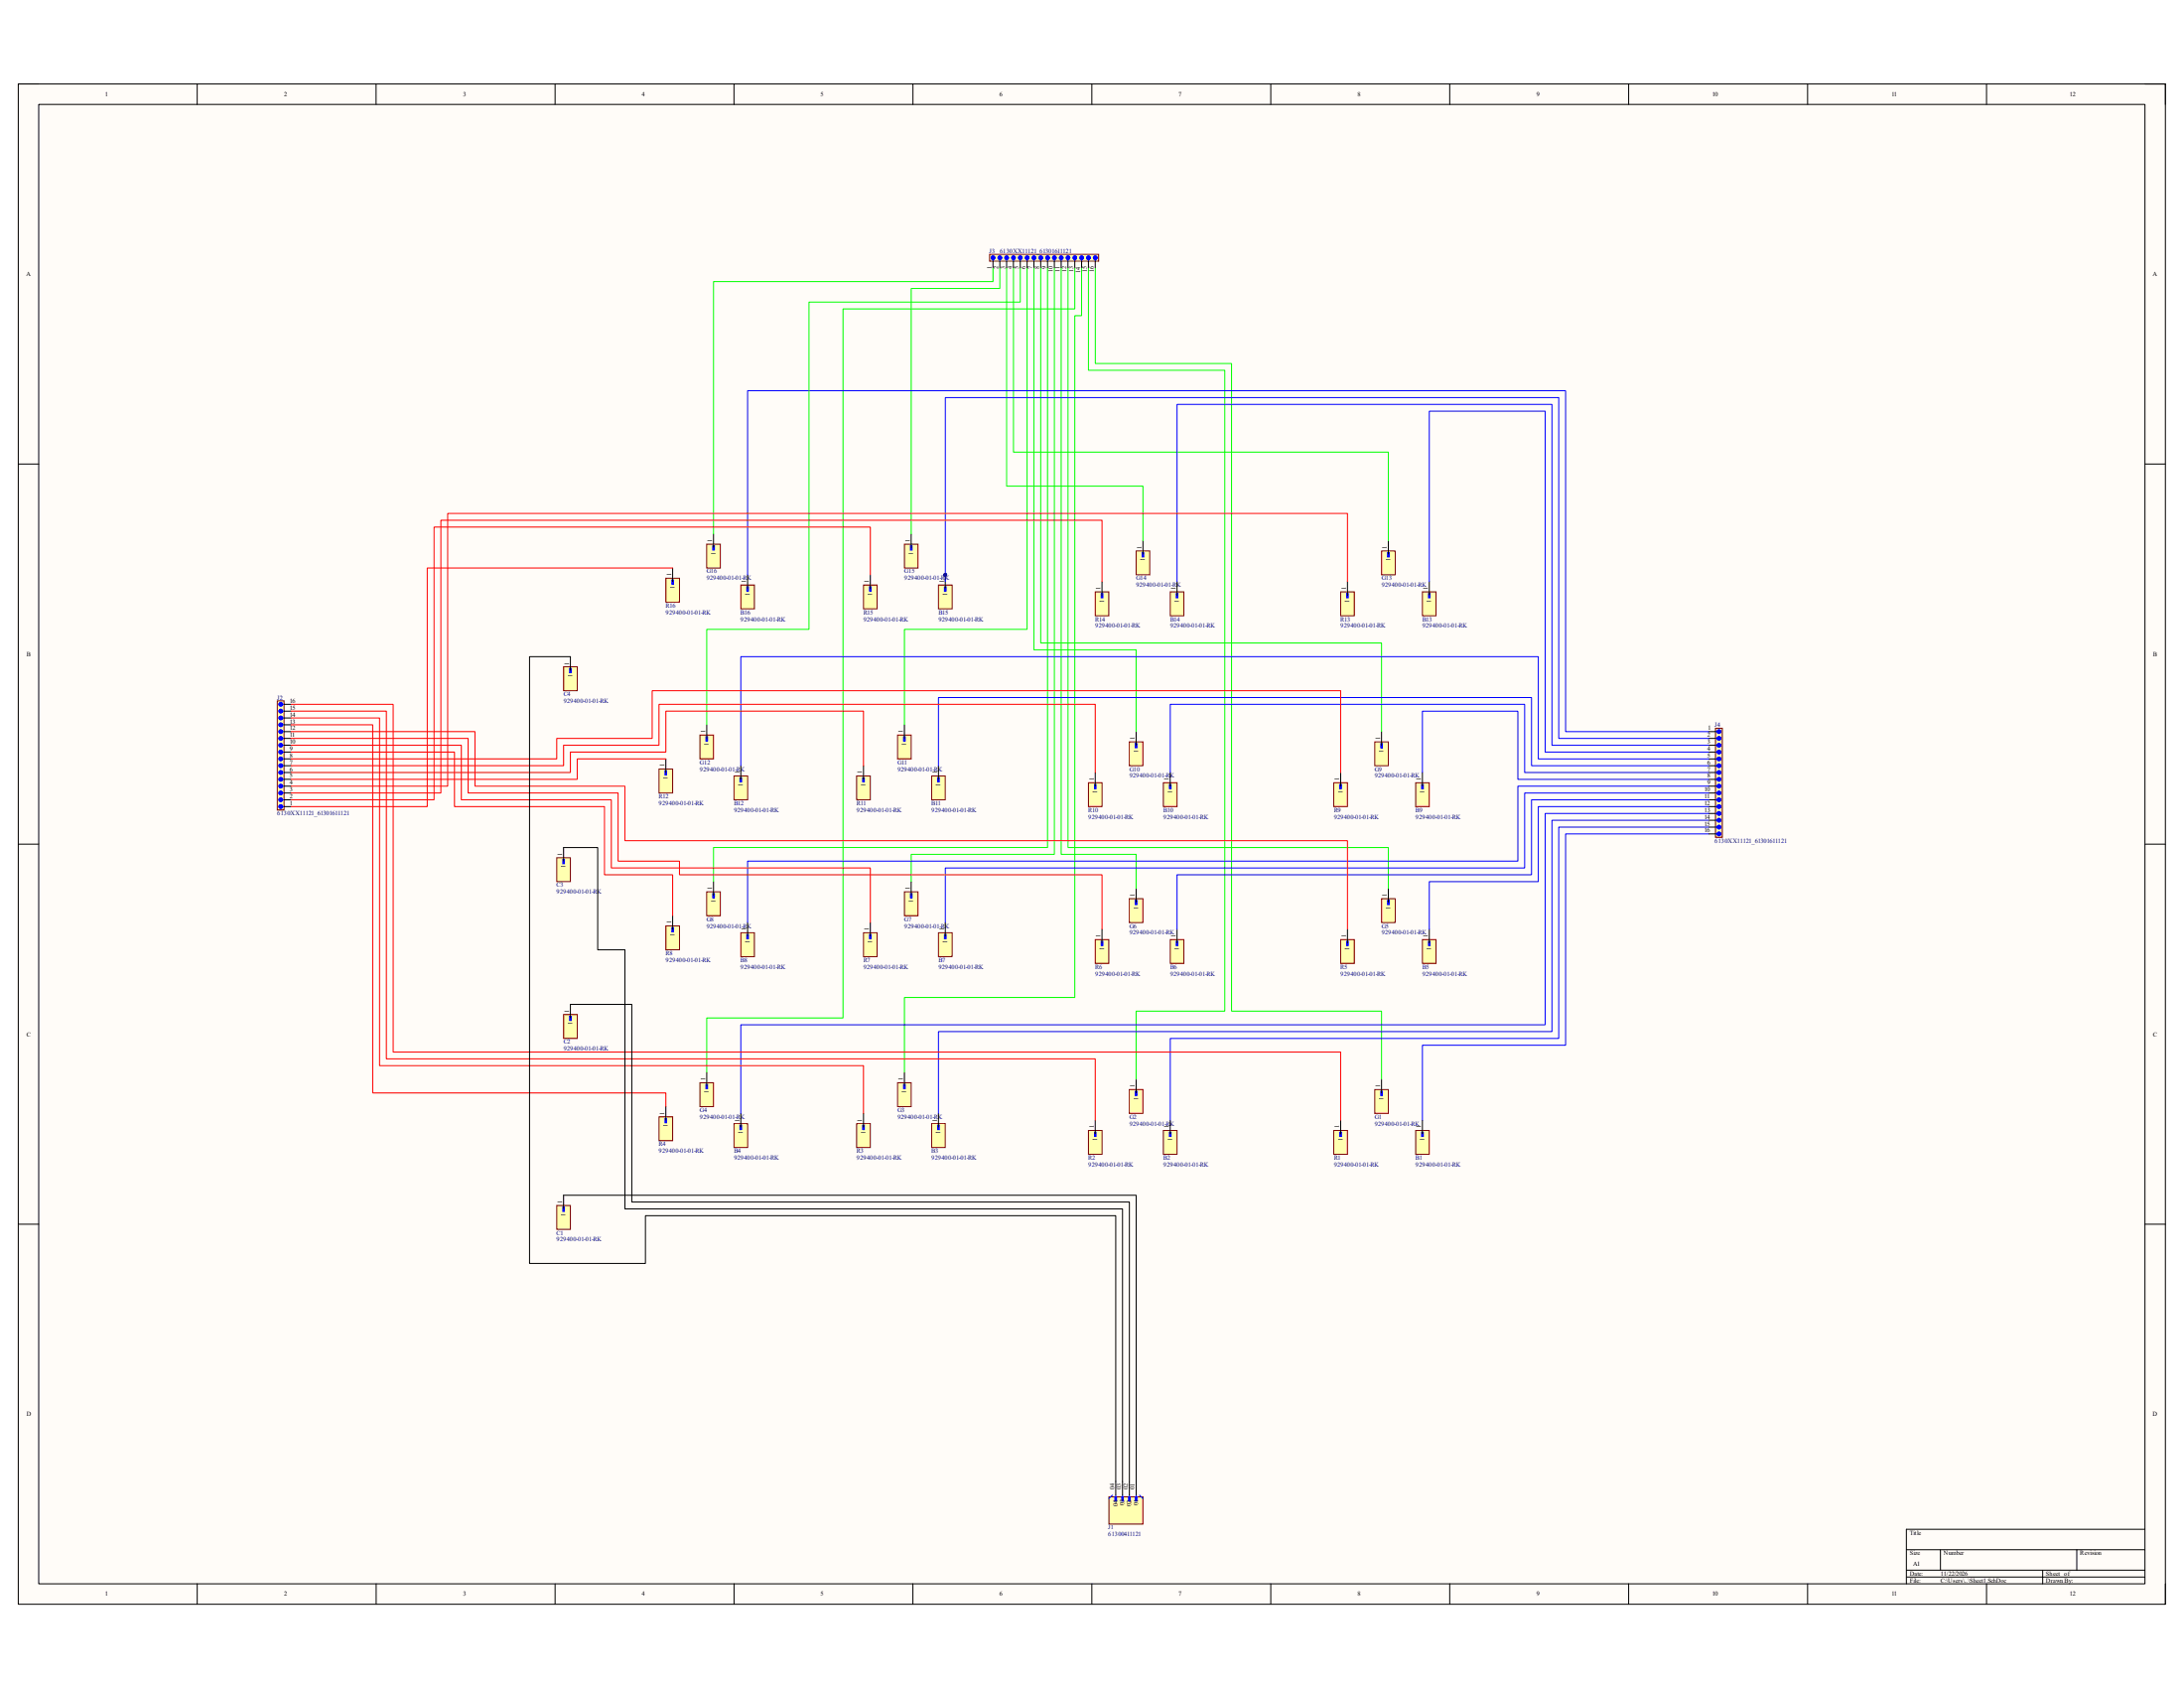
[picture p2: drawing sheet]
<svg xmlns="http://www.w3.org/2000/svg" width="279mm" height="216mm" viewBox="0 0 279 216" stroke-linecap="round" stroke-linejoin="round" font-family="sans-serif">
<path d="M2.3 10.7h274.7v194.5h-274.7z" fill-rule="evenodd" fill="#fffcf8"/>
<path d="M2.3 10.7h274.7v194.5h-274.7z" fill="none" stroke="#000" stroke-width=".13"/>
<path d="M5 13.4h269.4v189.2h-269.4z" fill-rule="evenodd" fill="#fffcf8"/>
<g fill="none" stroke="#000" stroke-width=".13">
<path d="M2.3 10.7h2.7M5 13.4h269.4v189.2h-269.4zM25.2 10.7v2.7M48.1 10.7v2.7M71 10.7v2.7M93.9 10.7v2.7M116.8 10.7v2.7M139.7 10.7v2.7M162.6 10.7v2.7M185.5 10.7v2.7M208.4 10.7v2.7M231.2 10.7v2.7"/>
<path d="M254.1 10.7v2.7M274.4 10.7h2.6v2.7M2.3 59.3h2.7M274.4 59.4h2.6M2.3 108h2.7M274.4 108h2.6M2.3 156.6h2.7M274.4 156.6h2.6M243.9 198.2h30.5M248.2 198.2v2.6M265.7 198.2v2.6M274.4 195.6h-30.5v7"/>
<path d="M25.2 202.6v2.6M48.1 202.6v2.6M71 202.6v2.6M93.9 202.6v2.6M116.8 202.6v2.6M139.7 202.6v2.6M162.6 202.6v2.6M185.5 202.6v2.6M208.4 202.6v2.6M231.2 202.6v2.6M243.9 200.8h30.5M243.9 201.7h30.5"/>
<path d="M254.1 202.6v2.6M261.3 200.8v1.8M277 202.6v2.6"/>
</g>
<path d="M85.2 74h1.7v3h-1.7z" fill-rule="evenodd" fill="#ffffb0"/>
<path d="M85.2 74h1.7v3h-1.7z" fill="none" stroke="#800000" stroke-width=".13"/>
<path d="M85.9 74.2h.3v.5h-.3z" fill-rule="evenodd" fill="#00f"/>
<path d="M85.9 74.2h.3v.5h-.3z" fill="none" stroke="#00f" stroke-width=".13"/>
<path d="M86.1 72.6v1.8" fill="none" stroke="#000" stroke-width=".13"/>
<path d="M90.4 69.6h1.8v3h-1.8z" fill-rule="evenodd" fill="#ffffb0"/>
<path d="M90.4 69.6h1.8v3h-1.8z" fill="none" stroke="#800000" stroke-width=".13"/>
<path d="M91.2 69.8h.2v.6h-.2z" fill-rule="evenodd" fill="#00f"/>
<path d="M91.2 69.8h.2v.6h-.2z" fill="none" stroke="#00f" stroke-width=".13"/>
<path d="M91.3 68.3v1.7" fill="none" stroke="#000" stroke-width=".13"/>
<path d="M94.8 74.8h1.7v3.1h-1.7z" fill-rule="evenodd" fill="#ffffb0"/>
<path d="M94.8 74.8h1.7v3.1h-1.7z" fill="none" stroke="#800000" stroke-width=".13"/>
<path d="M95.5 75h.3v.6h-.3z" fill-rule="evenodd" fill="#00f"/>
<path d="M95.5 75h.3v.6h-.3z" fill="none" stroke="#00f" stroke-width=".13"/>
<path d="M95.6 73.5v1.8" fill="none" stroke="#000" stroke-width=".13"/>
<path d="M110.5 74.8h1.7v3.1h-1.7z" fill-rule="evenodd" fill="#ffffb0"/>
<path d="M110.5 74.8h1.7v3.1h-1.7z" fill="none" stroke="#800000" stroke-width=".13"/>
<path d="M111.2 75h.2v.6h-.2z" fill-rule="evenodd" fill="#00f"/>
<path d="M111.2 75h.2v.6h-.2z" fill="none" stroke="#00f" stroke-width=".13"/>
<path d="M111.3 73.5v1.8" fill="none" stroke="#000" stroke-width=".13"/>
<path d="M115.7 69.6h1.7v3h-1.7z" fill-rule="evenodd" fill="#ffffb0"/>
<path d="M115.7 69.6h1.7v3h-1.7z" fill="none" stroke="#800000" stroke-width=".13"/>
<path d="M116.5 69.8h.2v.6h-.2z" fill-rule="evenodd" fill="#00f"/>
<path d="M116.5 69.8h.2v.6h-.2z" fill="none" stroke="#00f" stroke-width=".13"/>
<path d="M116.6 68.3v1.7" fill="none" stroke="#000" stroke-width=".13"/>
<path d="M120.8 73.4h.3v.2h-.3z" fill-rule="evenodd" fill="#000080"/>
<path d="M120.8 73.4h.3v.2h-.3z" fill="none" stroke="#000080" stroke-width=".13"/>
<path d="M120.1 74.8h1.7v3.1h-1.7z" fill-rule="evenodd" fill="#ffffb0"/>
<path d="M120.1 74.8h1.7v3.1h-1.7z" fill="none" stroke="#800000" stroke-width=".13"/>
<path d="M120.8 75h.2v.6h-.2z" fill-rule="evenodd" fill="#00f"/>
<path d="M120.8 75h.2v.6h-.2z" fill="none" stroke="#00f" stroke-width=".13"/>
<path d="M120.9 73.5v1.8" fill="none" stroke="#000" stroke-width=".13"/>
<path d="M120.8 73.4h.3v.2h-.3z" fill-rule="evenodd" fill="#000080"/>
<path d="M120.8 73.4h.3v.2h-.3z" fill="none" stroke="#000080" stroke-width=".13"/>
<path d="M140.1 75.7h1.8v3.1h-1.8z" fill-rule="evenodd" fill="#ffffb0"/>
<path d="M140.1 75.7h1.8v3.1h-1.8z" fill="none" stroke="#800000" stroke-width=".13"/>
<path d="M140.9 75.9h.2v.6h-.2z" fill-rule="evenodd" fill="#00f"/>
<path d="M140.9 75.9h.2v.6h-.2z" fill="none" stroke="#00f" stroke-width=".13"/>
<path d="M141 74.4v1.7" fill="none" stroke="#000" stroke-width=".13"/>
<path d="M145.3 70.5h1.8v3h-1.8z" fill-rule="evenodd" fill="#ffffb0"/>
<path d="M145.3 70.5h1.8v3h-1.8z" fill="none" stroke="#800000" stroke-width=".13"/>
<path d="M146.1 70.7h.2v.5h-.2z" fill-rule="evenodd" fill="#00f"/>
<path d="M146.1 70.7h.2v.5h-.2z" fill="none" stroke="#00f" stroke-width=".13"/>
<path d="M146.2 69.2v1.7" fill="none" stroke="#000" stroke-width=".13"/>
<path d="M149.7 75.7h1.8v3.1h-1.8z" fill-rule="evenodd" fill="#ffffb0"/>
<path d="M149.7 75.7h1.8v3.1h-1.8z" fill="none" stroke="#800000" stroke-width=".13"/>
<path d="M150.5 75.9h.2v.6h-.2z" fill-rule="evenodd" fill="#00f"/>
<path d="M150.5 75.9h.2v.6h-.2z" fill="none" stroke="#00f" stroke-width=".13"/>
<path d="M150.6 74.4v1.7" fill="none" stroke="#000" stroke-width=".13"/>
<path d="M171.5 75.7h1.8v3.1h-1.8z" fill-rule="evenodd" fill="#ffffb0"/>
<path d="M171.5 75.7h1.8v3.1h-1.8z" fill="none" stroke="#800000" stroke-width=".13"/>
<path d="M172.3 75.9h.2v.6h-.2z" fill-rule="evenodd" fill="#00f"/>
<path d="M172.3 75.9h.2v.6h-.2z" fill="none" stroke="#00f" stroke-width=".13"/>
<path d="M172.4 74.4v1.7" fill="none" stroke="#000" stroke-width=".13"/>
<path d="M176.7 70.5h1.8v3h-1.8z" fill-rule="evenodd" fill="#ffffb0"/>
<path d="M176.7 70.5h1.8v3h-1.8z" fill="none" stroke="#800000" stroke-width=".13"/>
<path d="M177.5 70.7h.2v.5h-.2z" fill-rule="evenodd" fill="#00f"/>
<path d="M177.5 70.7h.2v.5h-.2z" fill="none" stroke="#00f" stroke-width=".13"/>
<path d="M177.6 69.2v1.7" fill="none" stroke="#000" stroke-width=".13"/>
<path d="M182 75.7h1.7v3.1h-1.7z" fill-rule="evenodd" fill="#ffffb0"/>
<path d="M182 75.7h1.7v3.1h-1.7z" fill="none" stroke="#800000" stroke-width=".13"/>
<path d="M182.7 75.9h.3v.6h-.3z" fill-rule="evenodd" fill="#00f"/>
<path d="M182.7 75.9h.3v.6h-.3z" fill="none" stroke="#00f" stroke-width=".13"/>
<path d="M182.8 74.4v1.7" fill="none" stroke="#000" stroke-width=".13"/>
<path d="M72.1 85.3h1.7v3h-1.7z" fill-rule="evenodd" fill="#ffffb0"/>
<path d="M72.1 85.3h1.7v3h-1.7z" fill="none" stroke="#800000" stroke-width=".13"/>
<path d="M72.9 85.5h.2v.6h-.2z" fill-rule="evenodd" fill="#00f"/>
<path d="M72.9 85.5h.2v.6h-.2z" fill="none" stroke="#00f" stroke-width=".13"/>
<path d="M73 84v1.7" fill="none" stroke="#000" stroke-width=".13"/>
<path d="M84.3 98.4h1.8v3h-1.8z" fill-rule="evenodd" fill="#ffffb0"/>
<path d="M84.3 98.4h1.8v3h-1.8z" fill="none" stroke="#800000" stroke-width=".13"/>
<path d="M85.1 98.6h.2v.5h-.2z" fill-rule="evenodd" fill="#00f"/>
<path d="M85.1 98.6h.2v.5h-.2z" fill="none" stroke="#00f" stroke-width=".13"/>
<path d="M85.2 97.1v1.7" fill="none" stroke="#000" stroke-width=".13"/>
<path d="M89.5 94h1.8v3.1h-1.8z" fill-rule="evenodd" fill="#ffffb0"/>
<path d="M89.5 94h1.8v3.1h-1.8z" fill="none" stroke="#800000" stroke-width=".13"/>
<path d="M90.3 94.2h.2v.6h-.2z" fill-rule="evenodd" fill="#00f"/>
<path d="M90.3 94.2h.2v.6h-.2z" fill="none" stroke="#00f" stroke-width=".13"/>
<path d="M90.4 92.7v1.7" fill="none" stroke="#000" stroke-width=".13"/>
<path d="M93.9 99.2h1.7v3.1h-1.7z" fill-rule="evenodd" fill="#ffffb0"/>
<path d="M93.9 99.2h1.7v3.1h-1.7z" fill="none" stroke="#800000" stroke-width=".13"/>
<path d="M94.7 99.5h.2v.5h-.2z" fill-rule="evenodd" fill="#00f"/>
<path d="M94.7 99.5h.2v.5h-.2z" fill="none" stroke="#00f" stroke-width=".13"/>
<path d="M94.8 97.9v1.8" fill="none" stroke="#000" stroke-width=".13"/>
<path d="M109.6 99.2h1.7v3.1h-1.7z" fill-rule="evenodd" fill="#ffffb0"/>
<path d="M109.6 99.2h1.7v3.1h-1.7z" fill="none" stroke="#800000" stroke-width=".13"/>
<path d="M110.4 99.5h.2v.5h-.2z" fill-rule="evenodd" fill="#00f"/>
<path d="M110.4 99.5h.2v.5h-.2z" fill="none" stroke="#00f" stroke-width=".13"/>
<path d="M110.5 97.9v1.8" fill="none" stroke="#000" stroke-width=".13"/>
<path d="M114.8 94h1.8v3.1h-1.8z" fill-rule="evenodd" fill="#ffffb0"/>
<path d="M114.8 94h1.8v3.1h-1.8z" fill="none" stroke="#800000" stroke-width=".13"/>
<path d="M115.6 94.2h.2v.6h-.2z" fill-rule="evenodd" fill="#00f"/>
<path d="M115.6 94.2h.2v.6h-.2z" fill="none" stroke="#00f" stroke-width=".13"/>
<path d="M115.7 92.7v1.7" fill="none" stroke="#000" stroke-width=".13"/>
<path d="M119.2 99.2h1.7v3.1h-1.7z" fill-rule="evenodd" fill="#ffffb0"/>
<path d="M119.2 99.2h1.7v3.1h-1.7z" fill="none" stroke="#800000" stroke-width=".13"/>
<path d="M120 99.5h.2v.5h-.2z" fill-rule="evenodd" fill="#00f"/>
<path d="M120 99.5h.2v.5h-.2z" fill="none" stroke="#00f" stroke-width=".13"/>
<path d="M120.1 97.9v1.8" fill="none" stroke="#000" stroke-width=".13"/>
<path d="M139.2 100.1h1.8v3.1h-1.8z" fill-rule="evenodd" fill="#ffffb0"/>
<path d="M139.2 100.1h1.8v3.1h-1.8z" fill="none" stroke="#800000" stroke-width=".13"/>
<path d="M140 100.3h.2v.6h-.2z" fill-rule="evenodd" fill="#00f"/>
<path d="M140 100.3h.2v.6h-.2z" fill="none" stroke="#00f" stroke-width=".13"/>
<path d="M140.1 98.8v1.8" fill="none" stroke="#000" stroke-width=".13"/>
<path d="M144.5 94.9h1.7v3h-1.7z" fill-rule="evenodd" fill="#ffffb0"/>
<path d="M144.5 94.9h1.7v3h-1.7z" fill="none" stroke="#800000" stroke-width=".13"/>
<path d="M145.2 95.1h.3v.5h-.3z" fill-rule="evenodd" fill="#00f"/>
<path d="M145.2 95.1h.3v.5h-.3z" fill="none" stroke="#00f" stroke-width=".13"/>
<path d="M145.3 93.6v1.7" fill="none" stroke="#000" stroke-width=".13"/>
<path d="M148.8 100.1h1.8v3.1h-1.8z" fill-rule="evenodd" fill="#ffffb0"/>
<path d="M148.8 100.1h1.8v3.1h-1.8z" fill="none" stroke="#800000" stroke-width=".13"/>
<path d="M149.6 100.3h.2v.6h-.2z" fill-rule="evenodd" fill="#00f"/>
<path d="M149.6 100.3h.2v.6h-.2z" fill="none" stroke="#00f" stroke-width=".13"/>
<path d="M149.7 98.8v1.8" fill="none" stroke="#000" stroke-width=".13"/>
<path d="M170.6 100.1h1.8v3.1h-1.8z" fill-rule="evenodd" fill="#ffffb0"/>
<path d="M170.6 100.1h1.8v3.1h-1.8z" fill="none" stroke="#800000" stroke-width=".13"/>
<path d="M171.4 100.3h.2v.6h-.2z" fill-rule="evenodd" fill="#00f"/>
<path d="M171.4 100.3h.2v.6h-.2z" fill="none" stroke="#00f" stroke-width=".13"/>
<path d="M171.5 98.8v1.8" fill="none" stroke="#000" stroke-width=".13"/>
<path d="M175.9 94.9h1.7v3h-1.7z" fill-rule="evenodd" fill="#ffffb0"/>
<path d="M175.9 94.9h1.7v3h-1.7z" fill="none" stroke="#800000" stroke-width=".13"/>
<path d="M176.6 95.1h.2v.6h-.2z" fill-rule="evenodd" fill="#00f"/>
<path d="M176.6 95.1h.2v.6h-.2z" fill="none" stroke="#00f" stroke-width=".13"/>
<path d="M176.7 93.6v1.7" fill="none" stroke="#000" stroke-width=".13"/>
<path d="M181.1 100.1h1.7v3.1h-1.7z" fill-rule="evenodd" fill="#ffffb0"/>
<path d="M181.1 100.1h1.7v3.1h-1.7z" fill="none" stroke="#800000" stroke-width=".13"/>
<path d="M181.9 100.3h.2v.6h-.2z" fill-rule="evenodd" fill="#00f"/>
<path d="M181.9 100.3h.2v.6h-.2z" fill="none" stroke="#00f" stroke-width=".13"/>
<path d="M182 98.8v1.8" fill="none" stroke="#000" stroke-width=".13"/>
<path d="M71.2 109.7h1.8v3.1h-1.8z" fill-rule="evenodd" fill="#ffffb0"/>
<path d="M71.2 109.7h1.8v3.1h-1.8z" fill="none" stroke="#800000" stroke-width=".13"/>
<path d="M72 109.9h.2v.6h-.2z" fill-rule="evenodd" fill="#00f"/>
<path d="M72 109.9h.2v.6h-.2z" fill="none" stroke="#00f" stroke-width=".13"/>
<path d="M72.1 108.4v1.7" fill="none" stroke="#000" stroke-width=".13"/>
<path d="M85.2 118.4h1.7v3.1h-1.7z" fill-rule="evenodd" fill="#ffffb0"/>
<path d="M85.2 118.4h1.7v3.1h-1.7z" fill="none" stroke="#800000" stroke-width=".13"/>
<path d="M85.9 118.6h.3v.6h-.3z" fill-rule="evenodd" fill="#00f"/>
<path d="M85.9 118.6h.3v.6h-.3z" fill="none" stroke="#00f" stroke-width=".13"/>
<path d="M86.1 117.1v1.8" fill="none" stroke="#000" stroke-width=".13"/>
<path d="M90.4 114.1h1.8v3h-1.8z" fill-rule="evenodd" fill="#ffffb0"/>
<path d="M90.4 114.1h1.8v3h-1.8z" fill="none" stroke="#800000" stroke-width=".13"/>
<path d="M91.2 114.3h.2v.5h-.2z" fill-rule="evenodd" fill="#00f"/>
<path d="M91.2 114.3h.2v.5h-.2z" fill="none" stroke="#00f" stroke-width=".13"/>
<path d="M91.3 112.8v1.7" fill="none" stroke="#000" stroke-width=".13"/>
<path d="M94.8 119.3h1.7v3.1h-1.7z" fill-rule="evenodd" fill="#ffffb0"/>
<path d="M94.8 119.3h1.7v3.1h-1.7z" fill="none" stroke="#800000" stroke-width=".13"/>
<path d="M95.5 119.5h.3v.6h-.3z" fill-rule="evenodd" fill="#00f"/>
<path d="M95.5 119.5h.3v.6h-.3z" fill="none" stroke="#00f" stroke-width=".13"/>
<path d="M95.6 118v1.7" fill="none" stroke="#000" stroke-width=".13"/>
<path d="M110.5 119.3h1.7v3.1h-1.7z" fill-rule="evenodd" fill="#ffffb0"/>
<path d="M110.5 119.3h1.7v3.1h-1.7z" fill="none" stroke="#800000" stroke-width=".13"/>
<path d="M111.2 119.5h.2v.6h-.2z" fill-rule="evenodd" fill="#00f"/>
<path d="M111.2 119.5h.2v.6h-.2z" fill="none" stroke="#00f" stroke-width=".13"/>
<path d="M111.3 118v1.7" fill="none" stroke="#000" stroke-width=".13"/>
<path d="M115.7 114.1h1.7v3h-1.7z" fill-rule="evenodd" fill="#ffffb0"/>
<path d="M115.7 114.1h1.7v3h-1.7z" fill="none" stroke="#800000" stroke-width=".13"/>
<path d="M116.5 114.3h.2v.5h-.2z" fill-rule="evenodd" fill="#00f"/>
<path d="M116.5 114.3h.2v.5h-.2z" fill="none" stroke="#00f" stroke-width=".13"/>
<path d="M116.6 112.8v1.7" fill="none" stroke="#000" stroke-width=".13"/>
<path d="M120.1 119.3h1.7v3.1h-1.7z" fill-rule="evenodd" fill="#ffffb0"/>
<path d="M120.1 119.3h1.7v3.1h-1.7z" fill="none" stroke="#800000" stroke-width=".13"/>
<path d="M120.8 119.5h.2v.6h-.2z" fill-rule="evenodd" fill="#00f"/>
<path d="M120.8 119.5h.2v.6h-.2z" fill="none" stroke="#00f" stroke-width=".13"/>
<path d="M120.9 118v1.7" fill="none" stroke="#000" stroke-width=".13"/>
<path d="M140.1 120.2h1.8v3h-1.8z" fill-rule="evenodd" fill="#ffffb0"/>
<path d="M140.1 120.2h1.8v3h-1.8z" fill="none" stroke="#800000" stroke-width=".13"/>
<path d="M140.9 120.4h.2v.5h-.2z" fill-rule="evenodd" fill="#00f"/>
<path d="M140.9 120.4h.2v.5h-.2z" fill="none" stroke="#00f" stroke-width=".13"/>
<path d="M141 118.9v1.7" fill="none" stroke="#000" stroke-width=".13"/>
<path d="M144.5 114.9h1.7v3.1h-1.7z" fill-rule="evenodd" fill="#ffffb0"/>
<path d="M144.5 114.9h1.7v3.1h-1.7z" fill="none" stroke="#800000" stroke-width=".13"/>
<path d="M145.2 115.2h.3v.5h-.3z" fill-rule="evenodd" fill="#00f"/>
<path d="M145.2 115.2h.3v.5h-.3z" fill="none" stroke="#00f" stroke-width=".13"/>
<path d="M145.3 113.6v1.8" fill="none" stroke="#000" stroke-width=".13"/>
<path d="M149.7 120.2h1.8v3h-1.8z" fill-rule="evenodd" fill="#ffffb0"/>
<path d="M149.7 120.2h1.8v3h-1.8z" fill="none" stroke="#800000" stroke-width=".13"/>
<path d="M150.5 120.4h.2v.5h-.2z" fill-rule="evenodd" fill="#00f"/>
<path d="M150.5 120.4h.2v.5h-.2z" fill="none" stroke="#00f" stroke-width=".13"/>
<path d="M150.6 118.9v1.7" fill="none" stroke="#000" stroke-width=".13"/>
<path d="M171.5 120.2h1.8v3h-1.8z" fill-rule="evenodd" fill="#ffffb0"/>
<path d="M171.5 120.2h1.8v3h-1.8z" fill="none" stroke="#800000" stroke-width=".13"/>
<path d="M172.3 120.4h.2v.5h-.2z" fill-rule="evenodd" fill="#00f"/>
<path d="M172.3 120.4h.2v.5h-.2z" fill="none" stroke="#00f" stroke-width=".13"/>
<path d="M172.4 118.9v1.7" fill="none" stroke="#000" stroke-width=".13"/>
<path d="M176.7 114.9h1.8v3.1h-1.8z" fill-rule="evenodd" fill="#ffffb0"/>
<path d="M176.7 114.9h1.8v3.1h-1.8z" fill="none" stroke="#800000" stroke-width=".13"/>
<path d="M177.5 115.2h.2v.5h-.2z" fill-rule="evenodd" fill="#00f"/>
<path d="M177.5 115.2h.2v.5h-.2z" fill="none" stroke="#00f" stroke-width=".13"/>
<path d="M177.6 113.6v1.8" fill="none" stroke="#000" stroke-width=".13"/>
<path d="M182 120.2h1.7v3h-1.7z" fill-rule="evenodd" fill="#ffffb0"/>
<path d="M182 120.2h1.7v3h-1.7z" fill="none" stroke="#800000" stroke-width=".13"/>
<path d="M182.7 120.4h.3v.5h-.3z" fill-rule="evenodd" fill="#00f"/>
<path d="M182.7 120.4h.3v.5h-.3z" fill="none" stroke="#00f" stroke-width=".13"/>
<path d="M182.8 118.9v1.7" fill="none" stroke="#000" stroke-width=".13"/>
<path d="M72.1 129.8h1.7v3h-1.7z" fill-rule="evenodd" fill="#ffffb0"/>
<path d="M72.1 129.8h1.7v3h-1.7z" fill="none" stroke="#800000" stroke-width=".13"/>
<path d="M72.9 130h.2v.5h-.2z" fill-rule="evenodd" fill="#00f"/>
<path d="M72.9 130h.2v.5h-.2z" fill="none" stroke="#00f" stroke-width=".13"/>
<path d="M73 128.5v1.7" fill="none" stroke="#000" stroke-width=".13"/>
<path d="M84.3 142.8h1.8v3.1h-1.8z" fill-rule="evenodd" fill="#ffffb0"/>
<path d="M84.3 142.8h1.8v3.1h-1.8z" fill="none" stroke="#800000" stroke-width=".13"/>
<path d="M85.1 143.1h.2v.5h-.2z" fill-rule="evenodd" fill="#00f"/>
<path d="M85.1 143.1h.2v.5h-.2z" fill="none" stroke="#00f" stroke-width=".13"/>
<path d="M85.2 141.5v1.8" fill="none" stroke="#000" stroke-width=".13"/>
<path d="M89.5 138.5h1.8v3h-1.8z" fill-rule="evenodd" fill="#ffffb0"/>
<path d="M89.5 138.5h1.8v3h-1.8z" fill="none" stroke="#800000" stroke-width=".13"/>
<path d="M90.3 138.7h.2v.5h-.2z" fill-rule="evenodd" fill="#00f"/>
<path d="M90.3 138.7h.2v.5h-.2z" fill="none" stroke="#00f" stroke-width=".13"/>
<path d="M90.4 137.2v1.7" fill="none" stroke="#000" stroke-width=".13"/>
<path d="M93.9 143.7h1.7v3.1h-1.7z" fill-rule="evenodd" fill="#ffffb0"/>
<path d="M93.9 143.7h1.7v3.1h-1.7z" fill="none" stroke="#800000" stroke-width=".13"/>
<path d="M94.7 143.9h.2v.6h-.2z" fill-rule="evenodd" fill="#00f"/>
<path d="M94.7 143.9h.2v.6h-.2z" fill="none" stroke="#00f" stroke-width=".13"/>
<path d="M94.8 142.4v1.8" fill="none" stroke="#000" stroke-width=".13"/>
<path d="M109.6 143.7h1.7v3.1h-1.7z" fill-rule="evenodd" fill="#ffffb0"/>
<path d="M109.6 143.7h1.7v3.1h-1.7z" fill="none" stroke="#800000" stroke-width=".13"/>
<path d="M110.4 143.9h.2v.6h-.2z" fill-rule="evenodd" fill="#00f"/>
<path d="M110.4 143.9h.2v.6h-.2z" fill="none" stroke="#00f" stroke-width=".13"/>
<path d="M110.5 142.4v1.8" fill="none" stroke="#000" stroke-width=".13"/>
<path d="M114.8 138.5h1.8v3h-1.8z" fill-rule="evenodd" fill="#ffffb0"/>
<path d="M114.8 138.5h1.8v3h-1.8z" fill="none" stroke="#800000" stroke-width=".13"/>
<path d="M115.6 138.7h.2v.5h-.2z" fill-rule="evenodd" fill="#00f"/>
<path d="M115.6 138.7h.2v.5h-.2z" fill="none" stroke="#00f" stroke-width=".13"/>
<path d="M115.7 137.2v1.7" fill="none" stroke="#000" stroke-width=".13"/>
<path d="M119.2 143.7h1.7v3.1h-1.7z" fill-rule="evenodd" fill="#ffffb0"/>
<path d="M119.2 143.7h1.7v3.1h-1.7z" fill="none" stroke="#800000" stroke-width=".13"/>
<path d="M120 143.9h.2v.6h-.2z" fill-rule="evenodd" fill="#00f"/>
<path d="M120 143.9h.2v.6h-.2z" fill="none" stroke="#00f" stroke-width=".13"/>
<path d="M120.1 142.4v1.8" fill="none" stroke="#000" stroke-width=".13"/>
<path d="M139.2 144.6h1.8v3h-1.8z" fill-rule="evenodd" fill="#ffffb0"/>
<path d="M139.2 144.6h1.8v3h-1.8z" fill="none" stroke="#800000" stroke-width=".13"/>
<path d="M140 144.8h.2v.6h-.2z" fill-rule="evenodd" fill="#00f"/>
<path d="M140 144.8h.2v.6h-.2z" fill="none" stroke="#00f" stroke-width=".13"/>
<path d="M140.1 143.3v1.7" fill="none" stroke="#000" stroke-width=".13"/>
<path d="M144.5 139.4h1.7v3h-1.7z" fill-rule="evenodd" fill="#ffffb0"/>
<path d="M144.5 139.4h1.7v3h-1.7z" fill="none" stroke="#800000" stroke-width=".13"/>
<path d="M145.2 139.6h.3v.5h-.3z" fill-rule="evenodd" fill="#00f"/>
<path d="M145.2 139.6h.3v.5h-.3z" fill="none" stroke="#00f" stroke-width=".13"/>
<path d="M145.3 138v1.8" fill="none" stroke="#000" stroke-width=".13"/>
<path d="M148.8 144.6h1.8v3h-1.8z" fill-rule="evenodd" fill="#ffffb0"/>
<path d="M148.8 144.6h1.8v3h-1.8z" fill="none" stroke="#800000" stroke-width=".13"/>
<path d="M149.6 144.8h.2v.6h-.2z" fill-rule="evenodd" fill="#00f"/>
<path d="M149.6 144.8h.2v.6h-.2z" fill="none" stroke="#00f" stroke-width=".13"/>
<path d="M149.7 143.3v1.7" fill="none" stroke="#000" stroke-width=".13"/>
<path d="M170.6 144.6h1.8v3h-1.8z" fill-rule="evenodd" fill="#ffffb0"/>
<path d="M170.6 144.6h1.8v3h-1.8z" fill="none" stroke="#800000" stroke-width=".13"/>
<path d="M171.4 144.8h.2v.6h-.2z" fill-rule="evenodd" fill="#00f"/>
<path d="M171.4 144.8h.2v.6h-.2z" fill="none" stroke="#00f" stroke-width=".13"/>
<path d="M171.5 143.3v1.7" fill="none" stroke="#000" stroke-width=".13"/>
<path d="M175.9 139.4h1.7v3h-1.7z" fill-rule="evenodd" fill="#ffffb0"/>
<path d="M175.9 139.4h1.7v3h-1.7z" fill="none" stroke="#800000" stroke-width=".13"/>
<path d="M176.6 139.6h.2v.5h-.2z" fill-rule="evenodd" fill="#00f"/>
<path d="M176.6 139.6h.2v.5h-.2z" fill="none" stroke="#00f" stroke-width=".13"/>
<path d="M176.7 138v1.8" fill="none" stroke="#000" stroke-width=".13"/>
<path d="M181.1 144.6h1.7v3h-1.7z" fill-rule="evenodd" fill="#ffffb0"/>
<path d="M181.1 144.6h1.7v3h-1.7z" fill="none" stroke="#800000" stroke-width=".13"/>
<path d="M181.9 144.8h.2v.6h-.2z" fill-rule="evenodd" fill="#00f"/>
<path d="M181.9 144.8h.2v.6h-.2z" fill="none" stroke="#00f" stroke-width=".13"/>
<path d="M182 143.3v1.7" fill="none" stroke="#000" stroke-width=".13"/>
<path d="M71.2 154.2h1.8v3h-1.8z" fill-rule="evenodd" fill="#ffffb0"/>
<path d="M71.2 154.2h1.8v3h-1.8z" fill="none" stroke="#800000" stroke-width=".13"/>
<path d="M72 154.4h.2v.5h-.2z" fill-rule="evenodd" fill="#00f"/>
<path d="M72 154.4h.2v.5h-.2z" fill="none" stroke="#00f" stroke-width=".13"/>
<path d="M72.1 152.9v1.7" fill="none" stroke="#000" stroke-width=".13"/>
<path d="M126.6 32.5h14v.9h-14z" fill-rule="evenodd" fill="#ffffb0"/>
<path d="M126.6 32.5h14v.9h-14z" fill="none" stroke="#800000" stroke-width=".13"/>
<g fill="none" stroke="#00f" stroke-width=".13">
<path d="M127 33v.4M127.9 33v.4M128.8 33v.4M129.7 33v.4M130.5 33v.4M131.4 33v.4M132.3 33v.4M133.1 33v.4M134 33v.4M134.9 33v.4M135.8 33v.4M136.6 33v.4"/>
<path d="M137.5 33v.4M138.4 33v.4M139.2 33v.4M140.1 33v.4"/>
</g>
<g fill="none" stroke="#00f" stroke-width=".42">
<path d="M127 32.9h.1v.1h-.1zM127.8 32.9h.2v.1h-.2zM128.7 32.9h.1v.1h-.1zM129.6 32.9h.1v.1h-.1zM130.5 32.9h.1v.1h-.1zM131.3 32.9h.2v.1h-.2zM132.2 32.9h.1v.1h-.1zM133.1 32.9h.1v.1h-.1zM134 32.9h.1v.1h-.1zM134.8 32.9h.1v.1h-.1zM135.7 32.9h.1v.1h-.1zM136.6 32.9h.1v.1h-.1z"/>
<path d="M137.4 32.9h.2v.1h-.2zM138.3 32.9h.1v.1h-.1zM139.2 32.9h.1v.1h-.1zM140.1 32.9h.1v.1h-.1z"/>
<circle cx="127" cy="33" r=".09"/>
<circle cx="127.9" cy="33" r=".09"/>
<circle cx="128.8" cy="33" r=".09"/>
<circle cx="129.7" cy="33" r=".09"/>
<circle cx="130.5" cy="33" r=".09"/>
<circle cx="131.4" cy="33" r=".09"/>
<circle cx="132.3" cy="33" r=".09"/>
<circle cx="133.1" cy="33" r=".09"/>
<circle cx="134" cy="33" r=".09"/>
<circle cx="134.9" cy="33" r=".09"/>
<circle cx="135.8" cy="33" r=".09"/>
<circle cx="136.6" cy="33" r=".09"/>
<circle cx="137.5" cy="33" r=".09"/>
<circle cx="138.4" cy="33" r=".09"/>
<circle cx="139.2" cy="33" r=".09"/>
<circle cx="140.1" cy="33" r=".09"/>
</g>
<g fill="none" stroke="#000" stroke-width=".13">
<path d="M127 33.4v.9M127.9 33.4v.9M128.8 33.4v.9M129.7 33.4v.9M130.5 33.4v.9M131.4 33.4v.9M132.3 33.4v.9M133.1 33.4v.9M134 33.4v.9M134.9 33.4v.9M135.8 33.4v.9M136.6 33.4v.9"/>
<path d="M137.5 33.4v.9M138.4 33.4v.9M139.2 33.4v.9M140.1 33.4v.9"/>
</g>
<path d="M219.5 93.1h.8v14h-.8z" fill-rule="evenodd" fill="#ffffb0"/>
<path d="M219.5 93.1h.8v14h-.8z" fill="none" stroke="#800000" stroke-width=".13"/>
<g fill="none" stroke="#00f" stroke-width=".13">
<path d="M219.5 93.6h.4M219.5 94.4h.4M219.5 95.3h.4M219.5 96.2h.4M219.5 97.1h.4M219.5 97.9h.4M219.5 98.8h.4M219.5 99.7h.4M219.5 100.6h.4M219.5 101.4h.4M219.5 102.3h.4M219.5 103.2h.4"/>
<path d="M219.5 104h.4M219.5 104.9h.4M219.5 105.8h.4M219.5 106.7h.4"/>
</g>
<g fill="none" stroke="#00f" stroke-width=".42">
<path d="M219.8 93.5h.2v.1h-.2zM219.8 94.4h.2v.1h-.2zM219.8 95.3h.2v.1h-.2zM219.8 96.1h.2v.2h-.2zM219.8 97h.2v.1h-.2zM219.8 97.9h.2v.1h-.2zM219.8 98.7h.2v.2h-.2zM219.8 99.6h.2v.1h-.2zM219.8 100.5h.2v.1h-.2zM219.8 101.4h.2v.1h-.2zM219.8 102.2h.2v.2h-.2zM219.8 103.1h.2v.1h-.2z"/>
<path d="M219.8 104h.2v.1h-.2zM219.8 104.8h.2v.2h-.2zM219.8 105.7h.2v.1h-.2zM219.8 106.6h.2v.1h-.2z"/>
<circle cx="219.9" cy="98.8" r=".09"/>
<circle cx="219.9" cy="93.6" r=".09"/>
<circle cx="219.9" cy="95.3" r=".09"/>
<circle cx="219.9" cy="96.2" r=".09"/>
<circle cx="219.9" cy="97.1" r=".09"/>
<circle cx="219.9" cy="99.7" r=".09"/>
<circle cx="219.9" cy="94.4" r=".09"/>
<circle cx="219.9" cy="97.9" r=".09"/>
<circle cx="219.9" cy="105.8" r=".09"/>
<circle cx="219.9" cy="103.2" r=".09"/>
<circle cx="219.9" cy="101.4" r=".09"/>
<circle cx="219.9" cy="104.9" r=".09"/>
<circle cx="219.9" cy="106.7" r=".09"/>
<circle cx="219.9" cy="102.3" r=".09"/>
<circle cx="219.9" cy="100.6" r=".09"/>
<circle cx="219.9" cy="104" r=".09"/>
</g>
<g fill="none" stroke="#000" stroke-width=".13">
<path d="M218.6 93.6h.9M218.6 94.4h.9M218.6 95.3h.9M218.6 96.2h.9M218.6 97.1h.9M218.6 97.9h.9M218.6 98.8h.9M218.6 99.7h.9M218.6 100.6h.9M218.6 101.4h.9M218.6 102.3h.9M218.6 103.2h.9"/>
<path d="M218.6 104h.9M218.6 104.9h.9M218.6 105.8h.9M218.6 106.7h.9"/>
</g>
<path d="M35.5 89.7h.8v13.9h-.8z" fill-rule="evenodd" fill="#ffffb0"/>
<path d="M35.5 89.7h.8v13.9h-.8z" fill="none" stroke="#800000" stroke-width=".13"/>
<g fill="none" stroke="#00f" stroke-width=".13">
<path d="M35.9 99.7h.4M35.9 98.8h.4M35.9 97.9h.4M35.9 97.1h.4M35.9 96.2h.4M35.9 95.3h.4M35.9 94.4h.4M35.9 93.6h.4M35.9 92.7h.4M35.9 91.8h.4M35.9 91h.4M35.9 90.1h.4"/>
<path d="M35.9 103.2h.4M35.9 102.3h.4M35.9 101.4h.4M35.9 100.6h.4"/>
</g>
<g fill="none" stroke="#00f" stroke-width=".42">
<path d="M35.9 99.6h.1v.1h-.1zM35.9 98.7h.1v.2h-.1zM35.9 97.9h.1v.1h-.1zM35.9 97h.1v.1h-.1zM35.9 96.1h.1v.2h-.1zM35.9 95.3h.1v.1h-.1zM35.9 94.4h.1v.1h-.1zM35.9 93.5h.1v.1h-.1zM35.9 92.6h.1v.2h-.1zM35.9 91.8h.1v.1h-.1zM35.9 90.9h.1v.1h-.1zM35.9 90h.1v.1h-.1z"/>
<path d="M35.9 103.1h.1v.1h-.1zM35.9 102.2h.1v.2h-.1zM35.9 101.4h.1v.1h-.1zM35.9 100.5h.1v.1h-.1z"/>
<circle cx="35.9" cy="92.7" r=".09"/>
<circle cx="35.9" cy="97.1" r=".09"/>
<circle cx="35.9" cy="96.2" r=".09"/>
<circle cx="35.9" cy="98.8" r=".09"/>
<circle cx="35.9" cy="91" r=".09"/>
<circle cx="35.9" cy="90.1" r=".09"/>
<circle cx="35.9" cy="99.7" r=".09"/>
<circle cx="35.9" cy="97.9" r=".09"/>
<circle cx="35.9" cy="95.3" r=".09"/>
<circle cx="35.9" cy="94.4" r=".09"/>
<circle cx="35.9" cy="93.6" r=".09"/>
<circle cx="35.9" cy="91.8" r=".09"/>
<circle cx="35.9" cy="103.2" r=".09"/>
<circle cx="35.9" cy="102.3" r=".09"/>
<circle cx="35.9" cy="101.4" r=".09"/>
<circle cx="35.9" cy="100.6" r=".09"/>
</g>
<g fill="none" stroke="#000" stroke-width=".13">
<path d="M36.3 99.7h.9M36.3 98.8h.9M36.3 97.9h.9M36.3 97.1h.9M36.3 96.2h.9M36.3 95.3h.9M36.3 94.4h.9M36.3 93.6h.9M36.3 92.7h.9M36.3 91.8h.9M36.3 91h.9M36.3 90.1h.9"/>
<path d="M36.3 103.2h.9M36.3 102.3h.9M36.3 101.4h.9M36.3 100.6h.9"/>
</g>
<path d="M141.9 191.4h4.3v3.5h-4.3z" fill-rule="evenodd" fill="#ffffb0"/>
<path d="M141.9 191.4h4.3v3.5h-4.3z" fill="none" stroke="#800000" stroke-width=".13"/>
<path d="M145.2 191.5h.3v.5h-.3z" fill-rule="evenodd" fill="#00f"/>
<path d="M145.2 191.5h.3v.5h-.3z" fill="none" stroke="#00f" stroke-width=".13"/>
<path d="M144.4 191.5h.2v.5h-.2z" fill-rule="evenodd" fill="#00f"/>
<path d="M144.4 191.5h.2v.5h-.2z" fill="none" stroke="#00f" stroke-width=".13"/>
<path d="M143.5 191.5h.2v.5h-.2z" fill-rule="evenodd" fill="#00f"/>
<path d="M143.5 191.5h.2v.5h-.2z" fill="none" stroke="#00f" stroke-width=".13"/>
<path d="M142.6 191.5h.2v.5h-.2z" fill-rule="evenodd" fill="#00f"/>
<path d="M95.6 73.5v-23.5h104.7v43.6h18.3M120.9 74.4v-23.5h78.5v43.5h19.2M142.3 191.2l-.4 .5M142.6 191.5h.2v.5h-.2zM142.7 191.2v.7M143.6 191.2v.7M144.5 191.2v.7M145.4 191.2v.7M145.8 191.2l.4 .5" fill="none" stroke="#00f" stroke-width=".13"/>
<path d="M142.7 189.5v1.7M143.6 189.5v1.7M144.5 189.5v1.7M145.4 189.5v1.7" fill="none" stroke="#000" stroke-width=".13"/>
<g fill="none" stroke="#0f0" stroke-width=".13">
<path d="M127 34.3v1.7h-35.7v32.3M127.9 34.3v2.6h-11.3v31.4M128.8 34.3v27.9h17.4v7M129.7 34.3v23.5h47.9v11.4M131.4 34.3v46.2h-15.7v12.2M132.3 34.3v48.8h13v10.5M133.1 34.3v47.9h43.6v11.4M134 34.3v74.1h-42.7v4.4M134.9 34.3v75h-18.3v3.5M135.8 34.3v75h9.5v4.3M136.6 34.3v74.1h41v5.2M137.5 34.3v5.2h-29.7v90.7h-17.4v7"/>
<path d="M138.4 34.3v6.1h-.9v87.2h-21.8v9.6M139.2 34.3v13.1h17.5v81.9h-11.4v8.7M140.1 34.3v12.2h17.5v82.8h19.1v8.7"/>
</g>
<path d="M120.8 73.4h.3v.2h-.3z" fill-rule="evenodd" fill="#000080"/>
<path d="M120.8 73.4h.3v.2h-.3z" fill="none" stroke="#000080" stroke-width=".13"/>
<g fill="none" stroke="#00f" stroke-width=".13">
<path d="M150.6 74.4v-22.7h47.9v43.6h20.1M182.8 74.4v-21.8h14.9v43.6h20.9M120.1 97.9v-8.7h75.8v8.7h22.7M149.7 98.8v-8.7h45.4v8.7h23.5M182 98.8v-7.8h12.2v8.7h24.4M218.6 97.1h-21.8v-13.1h-102v13.9M218.6 100.6h-24.4v9.5h-98.6v7.9M218.6 101.4h-23.5v9.6h-74.2v7M218.6 102.3h-22.7v9.6h-45.3v7M218.6 103.2h-21.8v9.6h-14v6.1M218.6 104h-20.9v27.1h-102.9v11.3M218.6 104.9h-20.1v27h-78.4v10.5"/>
<path d="M218.6 105.8h-19.2v27h-49.7v10.5M218.6 106.7h-18.3v27h-18.3v9.6"/>
</g>
<path d="M130.5 34.3v4.3h-27v41.9h-13.1v12.2" fill="none" stroke="#0f0" stroke-width=".13"/>
<g fill="none" stroke="#f00" stroke-width=".13">
<path d="M86.1 72.6h-31.4v30.6h-17.5M111.3 73.5v-6.1h-55.8v34.9h-18.3M141 74.4v-7.9h-84.6v34.9h-19.2M172.4 74.4v-8.7h-115.1v34.9h-20.1M37.2 97.9h34.9v-2.6h12.2v-5.2h55.8v8.7M37.2 97.1h34v-2.7h12.2v-6.1h88.1v10.5M37.2 96.2h20.9v7h19.2v8.7h8.8v5.2M37.2 95.3h21.8v7h19.2v8.7h33.1v7M37.2 93.6h23.6v7h19.1v6.9h92.5v11.4M37.2 92.7h10.5v47.1h37.5v1.7M37.2 91.8h11.4v44.5h61.9v6.1M37.2 91h12.2v44.4h90.7v7.9"/>
<path d="M37.2 90.1h13.1v44.5h121.2v8.7M37.2 94.4h22.7v7h19.2v8.7h7.8v1.8h54.1v7M85.2 97.1h-11.4v2.6h-36.6M110.5 97.9v-6.9h-25.3v5.2h-12.2v2.6h-35.8"/>
</g>
<path d="M73 84h-5.3v77.6h14.9v-6.1h60.1v34M72.1 108.4h4.4v13.1h3.4v33.1h63.7v34.9M73 128.5h7.8v25.2h63.7v35.8M72.1 152.9h73.3v36.6" fill="none" stroke="#000" stroke-width=".13"/>
<g font-size=".8">
<text x="13.5" y="12.3">1</text>
<text x="36.3" y="12.3">2</text>
<text x="59.2" y="12.3">3</text>
<text x="82.1" y="12.3">4</text>
<text x="105" y="12.3">5</text>
<text x="127.8" y="12.3">6</text>
<text x="150.7" y="12.3">7</text>
<text x="173.7" y="12.3">8</text>
<text x="196.6" y="12.3">9</text>
<text x="219" y="12.3">10</text>
<text x="242" y="12.3">11</text>
<text x="264.8" y="12.3">12</text>
<text x="3.3" y="35.3">A</text>
<text x="126.9" y="34.4" transform="rotate(-90 126.9 34.4)">1</text>
<text x="127.7" y="34.5" transform="rotate(-90 127.7 34.5)">2</text>
<text x="128.6" y="34.4" transform="rotate(-90 128.6 34.4)">3</text>
<text x="129.5" y="34.5" transform="rotate(-90 129.5 34.5)">4</text>
<text x="130.3" y="34.5" transform="rotate(-90 130.3 34.5)">5</text>
<text x="131.2" y="34.5" transform="rotate(-90 131.2 34.5)">6</text>
<text x="132.1" y="34.5" transform="rotate(-90 132.1 34.5)">7</text>
<text x="133" y="34.5" transform="rotate(-90 133 34.5)">8</text>
<text x="133.9" y="34.5" transform="rotate(-90 133.9 34.5)">9</text>
<text x="134.7" y="34.8" transform="rotate(-90 134.7 34.8)">10</text>
<text x="135.6" y="34.8" transform="rotate(-90 135.6 34.8)">11</text>
<text x="136.4" y="34.8" transform="rotate(-90 136.4 34.8)">12</text>
<text x="137.3" y="34.8" transform="rotate(-90 137.3 34.8)">13</text>
<text x="138.2" y="34.9" transform="rotate(-90 138.2 34.9)">14</text>
<text x="139.1" y="34.8" transform="rotate(-90 139.1 34.8)">15</text>
<text x="139.9" y="34.8" transform="rotate(-90 139.9 34.8)">16</text>
<text x="275.4" y="35.3">A</text>
<text x="91.1" y="69.3" transform="rotate(-90 91.1 69.3)">1</text>
<text x="91.6" y="71" transform="rotate(-90 91.6 71)">1</text>
<text x="116.4" y="69.3" transform="rotate(-90 116.4 69.3)">1</text>
<text x="116.8" y="71" transform="rotate(-90 116.8 71)">1</text>
<text x="146" y="70.2" transform="rotate(-90 146 70.2)">1</text>
<text x="146.5" y="71.8" transform="rotate(-90 146.5 71.8)">1</text>
<text x="177.4" y="70.2" transform="rotate(-90 177.4 70.2)">1</text>
<text x="177.9" y="71.8" transform="rotate(-90 177.9 71.8)">1</text>
<text x="85.9" y="73.7" transform="rotate(-90 85.9 73.7)">1</text>
<text x="86.3" y="75.3" transform="rotate(-90 86.3 75.3)">1</text>
<text x="95.5" y="74.5" transform="rotate(-90 95.5 74.5)">1</text>
<text x="95.9" y="76.2" transform="rotate(-90 95.9 76.2)">1</text>
<text x="111.2" y="74.5" transform="rotate(-90 111.2 74.5)">1</text>
<text x="111.6" y="76.2" transform="rotate(-90 111.6 76.2)">1</text>
<text x="120.8" y="74.5" transform="rotate(-90 120.8 74.5)">1</text>
<text x="121.2" y="76.2" transform="rotate(-90 121.2 76.2)">1</text>
<text x="140.8" y="75.4" transform="rotate(-90 140.8 75.4)">1</text>
<text x="141.3" y="77" transform="rotate(-90 141.3 77)">1</text>
<text x="150.4" y="75.4" transform="rotate(-90 150.4 75.4)">1</text>
<text x="150.8" y="77" transform="rotate(-90 150.8 77)">1</text>
<text x="172.2" y="75.4" transform="rotate(-90 172.2 75.4)">1</text>
<text x="172.6" y="77" transform="rotate(-90 172.6 77)">1</text>
<text x="182.7" y="75.4" transform="rotate(-90 182.7 75.4)">1</text>
<text x="183.1" y="77" transform="rotate(-90 183.1 77)">1</text>
<text x="3.4" y="83.9">B</text>
<text x="275.5" y="83.9">B</text>
<text x="37" y="89.9">16</text>
<text x="72.8" y="85" transform="rotate(-90 72.8 85)">1</text>
<text x="73.2" y="86.6" transform="rotate(-90 73.2 86.6)">1</text>
<text x="37" y="95.1">10</text>
<text x="37" y="94.3">11</text>
<text x="37" y="93.4">12</text>
<text x="37" y="92.5">13</text>
<text x="37" y="91.7">14</text>
<text x="37" y="90.8">15</text>
<text x="90.3" y="93.8" transform="rotate(-90 90.3 93.8)">1</text>
<text x="90.7" y="95.3" transform="rotate(-90 90.7 95.3)">1</text>
<text x="115.5" y="93.8" transform="rotate(-90 115.5 93.8)">1</text>
<text x="115.9" y="95.3" transform="rotate(-90 115.9 95.3)">1</text>
<text x="145.2" y="94.6" transform="rotate(-90 145.2 94.6)">1</text>
<text x="176.6" y="94.6" transform="rotate(-90 176.6 94.6)">1</text>
<text x="218.4" y="94.3">2</text>
<text x="218.4" y="95.1">3</text>
<text x="218.5" y="93.4">1</text>
<text x="37" y="101.3">3</text>
<text x="37" y="100.4">4</text>
<text x="37" y="99.5">5</text>
<text x="37" y="98.6">6</text>
<text x="37" y="97.7">7</text>
<text x="37" y="96.9">8</text>
<text x="37" y="96">9</text>
<text x="85" y="98.1" transform="rotate(-90 85 98.1)">1</text>
<text x="85.4" y="99.7" transform="rotate(-90 85.4 99.7)">1</text>
<text x="94.6" y="99" transform="rotate(-90 94.6 99)">1</text>
<text x="95" y="100.6" transform="rotate(-90 95 100.6)">1</text>
<text x="110.3" y="99" transform="rotate(-90 110.3 99)">1</text>
<text x="110.7" y="100.6" transform="rotate(-90 110.7 100.6)">1</text>
<text x="119.9" y="99" transform="rotate(-90 119.9 99)">1</text>
<text x="120.3" y="100.6" transform="rotate(-90 120.3 100.6)">1</text>
<text x="139.9" y="99.9" transform="rotate(-90 139.9 99.9)">1</text>
<text x="140.4" y="101.5" transform="rotate(-90 140.4 101.5)">1</text>
<text x="145.6" y="96.2" transform="rotate(-90 145.6 96.2)">1</text>
<text x="149.5" y="99.9" transform="rotate(-90 149.5 99.9)">1</text>
<text x="150" y="101.5" transform="rotate(-90 150 101.5)">1</text>
<text x="171.3" y="99.9" transform="rotate(-90 171.3 99.9)">1</text>
<text x="171.8" y="101.5" transform="rotate(-90 171.8 101.5)">1</text>
<text x="177" y="96.2" transform="rotate(-90 177 96.2)">1</text>
<text x="181.8" y="99.9" transform="rotate(-90 181.8 99.9)">1</text>
<text x="182.2" y="101.5" transform="rotate(-90 182.2 101.5)">1</text>
<text x="218" y="101.3">10</text>
<text x="218.4" y="96">4</text>
<text x="218.4" y="96.9">5</text>
<text x="218.4" y="97.7">6</text>
<text x="218.4" y="98.6">7</text>
<text x="218.4" y="99.5">8</text>
<text x="218.4" y="100.4">9</text>
<text x="37" y="103">1</text>
<text x="37" y="102.1">2</text>
<text x="218" y="103">12</text>
<text x="218" y="104.7">14</text>
<text x="218" y="105.6">15</text>
<text x="218" y="106.5">16</text>
<text x="218.1" y="102.1">11</text>
<text x="218.1" y="103.8">13</text>
<text x="71.9" y="109.4" transform="rotate(-90 71.9 109.4)">1</text>
<text x="72.3" y="111" transform="rotate(-90 72.3 111)">1</text>
<text x="91.1" y="113.8" transform="rotate(-90 91.1 113.8)">1</text>
<text x="116.4" y="113.8" transform="rotate(-90 116.4 113.8)">1</text>
<text x="85.9" y="118.2" transform="rotate(-90 85.9 118.2)">1</text>
<text x="86.3" y="119.8" transform="rotate(-90 86.3 119.8)">1</text>
<text x="91.6" y="115.4" transform="rotate(-90 91.6 115.4)">1</text>
<text x="95.5" y="119" transform="rotate(-90 95.5 119)">1</text>
<text x="111.2" y="119" transform="rotate(-90 111.2 119)">1</text>
<text x="116.8" y="115.4" transform="rotate(-90 116.8 115.4)">1</text>
<text x="120.8" y="119" transform="rotate(-90 120.8 119)">1</text>
<text x="140.8" y="119.9" transform="rotate(-90 140.8 119.9)">1</text>
<text x="145.2" y="114.7" transform="rotate(-90 145.2 114.7)">1</text>
<text x="145.6" y="116.3" transform="rotate(-90 145.6 116.3)">1</text>
<text x="150.4" y="119.9" transform="rotate(-90 150.4 119.9)">1</text>
<text x="172.2" y="119.9" transform="rotate(-90 172.2 119.9)">1</text>
<text x="177.4" y="114.7" transform="rotate(-90 177.4 114.7)">1</text>
<text x="177.9" y="116.3" transform="rotate(-90 177.9 116.3)">1</text>
<text x="182.7" y="119.9" transform="rotate(-90 182.7 119.9)">1</text>
<text x="95.9" y="120.7" transform="rotate(-90 95.9 120.7)">1</text>
<text x="111.6" y="120.7" transform="rotate(-90 111.6 120.7)">1</text>
<text x="121.2" y="120.7" transform="rotate(-90 121.2 120.7)">1</text>
<text x="141.3" y="121.5" transform="rotate(-90 141.3 121.5)">1</text>
<text x="150.8" y="121.5" transform="rotate(-90 150.8 121.5)">1</text>
<text x="172.6" y="121.5" transform="rotate(-90 172.6 121.5)">1</text>
<text x="183.1" y="121.5" transform="rotate(-90 183.1 121.5)">1</text>
<text x="72.8" y="129.5" transform="rotate(-90 72.8 129.5)">1</text>
<text x="73.2" y="131.1" transform="rotate(-90 73.2 131.1)">1</text>
<text x="3.4" y="132.5">C</text>
<text x="275.5" y="132.5">C</text>
<text x="85" y="142.6" transform="rotate(-90 85 142.6)">1</text>
<text x="90.3" y="138.2" transform="rotate(-90 90.3 138.2)">1</text>
<text x="90.7" y="139.8" transform="rotate(-90 90.7 139.8)">1</text>
<text x="94.6" y="143.5" transform="rotate(-90 94.6 143.5)">1</text>
<text x="110.3" y="143.5" transform="rotate(-90 110.3 143.5)">1</text>
<text x="115.5" y="138.2" transform="rotate(-90 115.5 138.2)">1</text>
<text x="115.9" y="139.8" transform="rotate(-90 115.9 139.8)">1</text>
<text x="119.9" y="143.5" transform="rotate(-90 119.9 143.5)">1</text>
<text x="145.2" y="139.1" transform="rotate(-90 145.2 139.1)">1</text>
<text x="145.6" y="140.7" transform="rotate(-90 145.6 140.7)">1</text>
<text x="176.6" y="139.1" transform="rotate(-90 176.6 139.1)">1</text>
<text x="177" y="140.7" transform="rotate(-90 177 140.7)">1</text>
<text x="85.4" y="144.2" transform="rotate(-90 85.4 144.2)">1</text>
<text x="95" y="145.1" transform="rotate(-90 95 145.1)">1</text>
<text x="110.7" y="145.1" transform="rotate(-90 110.7 145.1)">1</text>
<text x="120.3" y="145.1" transform="rotate(-90 120.3 145.1)">1</text>
<text x="139.9" y="144.3" transform="rotate(-90 139.9 144.3)">1</text>
<text x="140.4" y="145.9" transform="rotate(-90 140.4 145.9)">1</text>
<text x="149.5" y="144.3" transform="rotate(-90 149.5 144.3)">1</text>
<text x="150" y="145.9" transform="rotate(-90 150 145.9)">1</text>
<text x="171.3" y="144.3" transform="rotate(-90 171.3 144.3)">1</text>
<text x="171.8" y="145.9" transform="rotate(-90 171.8 145.9)">1</text>
<text x="181.8" y="144.3" transform="rotate(-90 181.8 144.3)">1</text>
<text x="182.2" y="145.9" transform="rotate(-90 182.2 145.9)">1</text>
<text x="71.9" y="153.9" transform="rotate(-90 71.9 153.9)">1</text>
<text x="72.3" y="155.5" transform="rotate(-90 72.3 155.5)">1</text>
<text x="3.4" y="181.1">D</text>
<text x="275.4" y="181.1">D</text>
<text x="142.6" y="190.5" transform="rotate(-90 142.6 190.5)">04</text>
<text x="143.4" y="190.5" transform="rotate(-90 143.4 190.5)">03</text>
<text x="144.3" y="190.5" transform="rotate(-90 144.3 190.5)">02</text>
<text x="145.2" y="190.5" transform="rotate(-90 145.2 190.5)">01</text>
<text x="143" y="192.6" transform="rotate(-90 143 192.6)">04</text>
<text x="143.8" y="192.6" transform="rotate(-90 143.8 192.6)">03</text>
<text x="144.7" y="192.6" transform="rotate(-90 144.7 192.6)">02</text>
<text x="145.6" y="192.5" transform="rotate(-90 145.6 192.5)">01</text>
<text x="244.3" y="196.3">Title</text>
<text x="244.3" y="198.9">Size</text>
<text x="244.3" y="201.5">Date:</text>
<text x="244.3" y="202.4">File:</text>
<text x="244.7" y="200.2">A1</text>
<text x="248.2" y="201.5">11/22/2026</text>
<text x="248.2" y="202.4">C:\Users\..\Sheet1.SchDoc</text>
<text x="248.7" y="198.9">Number</text>
<text x="261.7" y="201.5">Sheet of</text>
<text x="261.7" y="202.4">Drawn By:</text>
<text x="266.1" y="198.9">Revision</text>
<text x="13.5" y="204.1">1</text>
<text x="36.3" y="204.1">2</text>
<text x="59.2" y="204.1">3</text>
<text x="82.1" y="204.1">4</text>
<text x="105" y="204.1">5</text>
<text x="127.8" y="204.1">6</text>
<text x="150.7" y="204.1">7</text>
<text x="173.7" y="204.1">8</text>
<text x="196.6" y="204.1">9</text>
<text x="219" y="204.1">10</text>
<text x="242" y="204.1">11</text>
<text x="264.8" y="204.1">12</text>
</g>
<g font-size=".8" fill="#000080">
<text x="126.6" y="32.3">J3</text>
<text x="127.9" y="32.3">6130XX11121_61301611121</text>
<text x="85.2" y="77.7">R16</text>
<text x="90.4" y="73.3">G16</text>
<text x="90.4" y="74.2">929400-01-01-RK</text>
<text x="115.7" y="73.3">G15</text>
<text x="115.7" y="74.2">929400-01-01-RK</text>
<text x="145.3" y="74.2">G14</text>
<text x="145.3" y="75.1">929400-01-01-RK</text>
<text x="176.7" y="74.2">G13</text>
<text x="176.7" y="75.1">929400-01-01-RK</text>
<text x="85.2" y="78.6">929400-01-01-RK</text>
<text x="94.7" y="78.6">B16</text>
<text x="94.7" y="79.5">929400-01-01-RK</text>
<text x="110.4" y="78.6">R15</text>
<text x="110.4" y="79.5">929400-01-01-RK</text>
<text x="120.1" y="78.6">B15</text>
<text x="120.1" y="79.5">929400-01-01-RK</text>
<text x="140.1" y="79.5">R14</text>
<text x="140.1" y="80.3">929400-01-01-RK</text>
<text x="149.7" y="79.5">B14</text>
<text x="149.7" y="80.3">929400-01-01-RK</text>
<text x="171.5" y="79.5">R13</text>
<text x="171.5" y="80.3">929400-01-01-RK</text>
<text x="181.9" y="79.5">B13</text>
<text x="181.9" y="80.3">929400-01-01-RK</text>
<text x="35.5" y="89.5">J2</text>
<text x="72.1" y="89">C4</text>
<text x="72.1" y="89.9">929400-01-01-RK</text>
<text x="219.4" y="93">J4</text>
<text x="89.5" y="97.7">G12</text>
<text x="89.5" y="98.6">929400-01-01-RK</text>
<text x="114.8" y="97.7">G11</text>
<text x="114.8" y="98.6">929400-01-01-RK</text>
<text x="144.5" y="98.6">G10</text>
<text x="144.5" y="99.5">929400-01-01-RK</text>
<text x="175.9" y="98.6">G9</text>
<text x="175.9" y="99.5">929400-01-01-RK</text>
<text x="35.5" y="104.3">6130XX11121_61301611121</text>
<text x="84.3" y="102.1">R12</text>
<text x="84.3" y="103">929400-01-01-RK</text>
<text x="93.9" y="103">B12</text>
<text x="93.9" y="103.8">929400-01-01-RK</text>
<text x="109.6" y="103">R11</text>
<text x="109.6" y="103.8">929400-01-01-RK</text>
<text x="119.2" y="103">B11</text>
<text x="119.2" y="103.8">929400-01-01-RK</text>
<text x="139.2" y="103.8">R10</text>
<text x="139.2" y="104.7">929400-01-01-RK</text>
<text x="148.8" y="103.8">B10</text>
<text x="148.8" y="104.7">929400-01-01-RK</text>
<text x="170.6" y="103.8">R9</text>
<text x="170.6" y="104.7">929400-01-01-RK</text>
<text x="181.1" y="103.8">B9</text>
<text x="181.1" y="104.7">929400-01-01-RK</text>
<text x="219.4" y="107.8">6130XX11121_61301611121</text>
<text x="71.2" y="113.5">C3</text>
<text x="71.2" y="114.3">929400-01-01-RK</text>
<text x="90.4" y="117.8">G8</text>
<text x="90.4" y="118.7">929400-01-01-RK</text>
<text x="115.7" y="117.8">G7</text>
<text x="115.7" y="118.7">929400-01-01-RK</text>
<text x="144.5" y="118.7">G6</text>
<text x="144.5" y="119.5">929400-01-01-RK</text>
<text x="176.7" y="118.7">G5</text>
<text x="176.7" y="119.5">929400-01-01-RK</text>
<text x="85.2" y="122.2">R8</text>
<text x="85.2" y="123.1">929400-01-01-RK</text>
<text x="94.7" y="123.1">B8</text>
<text x="94.7" y="123.9">929400-01-01-RK</text>
<text x="110.4" y="123.1">R7</text>
<text x="110.4" y="123.9">929400-01-01-RK</text>
<text x="120.1" y="123.1">B7</text>
<text x="120.1" y="123.9">929400-01-01-RK</text>
<text x="140.1" y="123.9">R6</text>
<text x="140.1" y="124.8">929400-01-01-RK</text>
<text x="149.7" y="123.9">B6</text>
<text x="149.7" y="124.8">929400-01-01-RK</text>
<text x="171.5" y="123.9">R5</text>
<text x="171.5" y="124.8">929400-01-01-RK</text>
<text x="181.9" y="123.9">B5</text>
<text x="181.9" y="124.8">929400-01-01-RK</text>
<text x="72.1" y="133.5">C2</text>
<text x="72.1" y="134.4">929400-01-01-RK</text>
<text x="89.5" y="142.2">G4</text>
<text x="89.5" y="143.1">929400-01-01-RK</text>
<text x="114.8" y="142.2">G3</text>
<text x="114.8" y="143.1">929400-01-01-RK</text>
<text x="144.5" y="143.1">G2</text>
<text x="144.5" y="144">929400-01-01-RK</text>
<text x="175.9" y="143.1">G1</text>
<text x="175.9" y="144">929400-01-01-RK</text>
<text x="84.3" y="146.6">R4</text>
<text x="84.3" y="147.4">929400-01-01-RK</text>
<text x="93.9" y="147.4">B4</text>
<text x="93.9" y="148.3">929400-01-01-RK</text>
<text x="109.6" y="147.4">R3</text>
<text x="109.6" y="148.3">929400-01-01-RK</text>
<text x="119.2" y="147.4">B3</text>
<text x="119.2" y="148.3">929400-01-01-RK</text>
<text x="139.2" y="148.3">R2</text>
<text x="139.2" y="149.2">929400-01-01-RK</text>
<text x="148.8" y="148.3">B2</text>
<text x="148.8" y="149.2">929400-01-01-RK</text>
<text x="170.6" y="148.3">R1</text>
<text x="170.6" y="149.2">929400-01-01-RK</text>
<text x="181.1" y="148.3">B1</text>
<text x="181.1" y="149.2">929400-01-01-RK</text>
<text x="71.2" y="157.9">C1</text>
<text x="71.2" y="158.8">929400-01-01-RK</text>
<text x="141.8" y="195.6">J1</text>
<text x="141.8" y="196.5">61300411121</text>
</g>
</svg>
